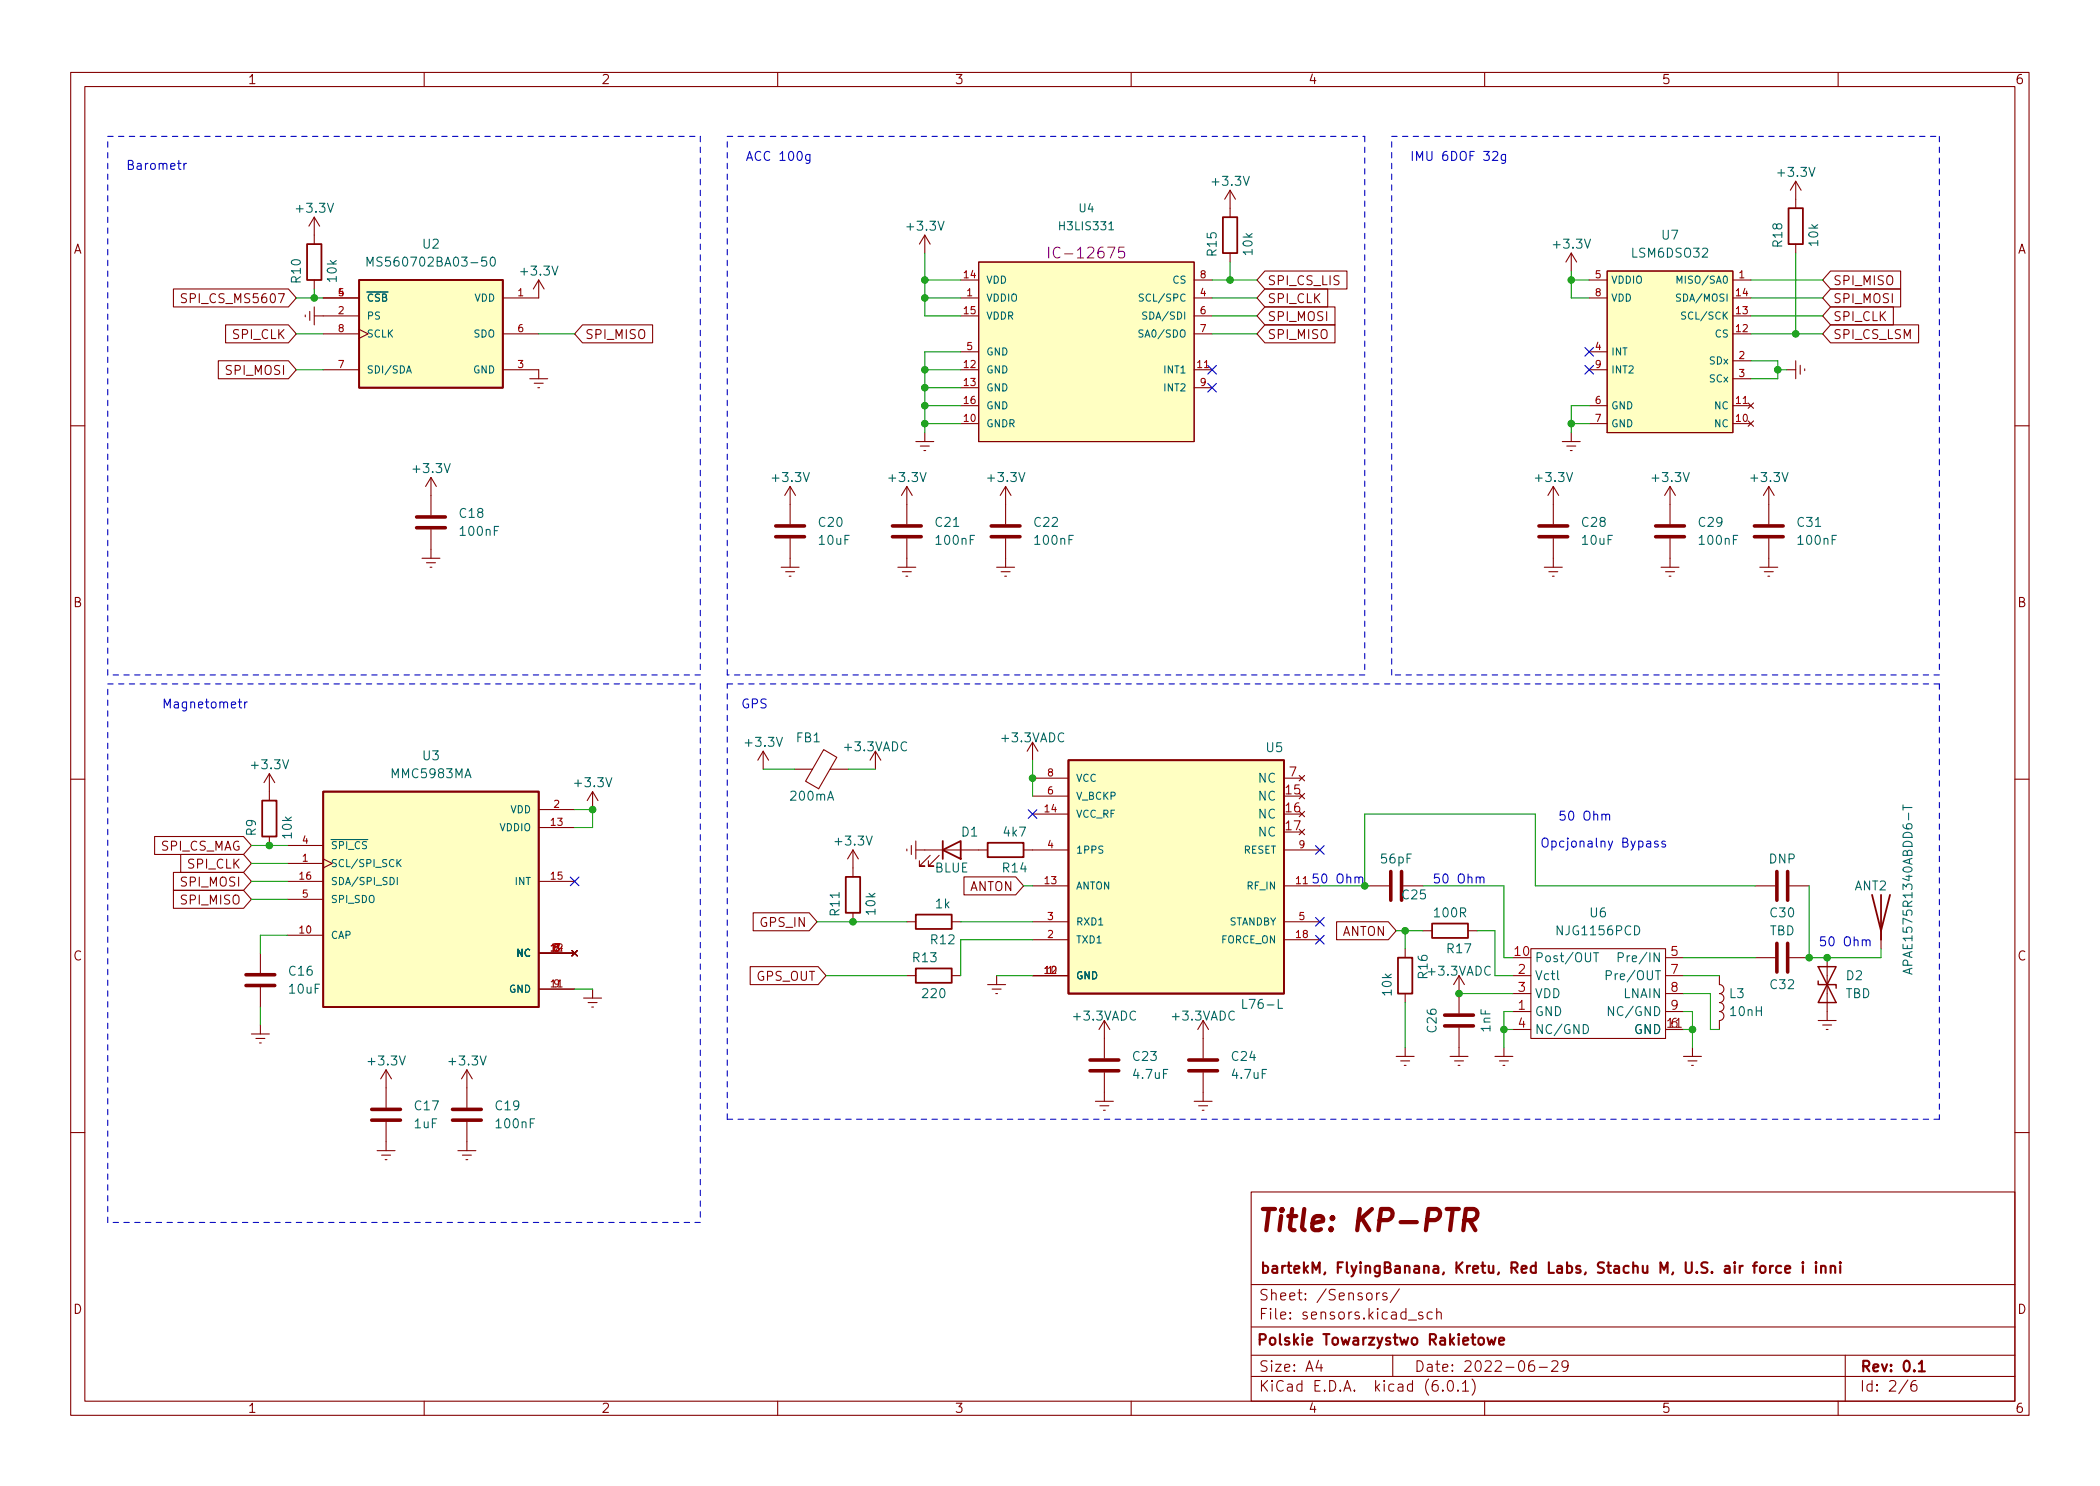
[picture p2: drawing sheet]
<svg xmlns="http://www.w3.org/2000/svg" width="297mm" height="210mm" viewBox="0 0 297 210" stroke-linecap="round" stroke-linejoin="round" font-family="sans-serif">
<g fill="none" stroke="#840000" stroke-width=".15">
<path d="M10 10.2h277v190.1h-277zM12 12.2h273v186.1h-273zM60 10.2v2M110 10.2v2M160 10.2v2M210 10.2v2M260 10.2v2M44.4 30.7l-.7 1.3M44.4 30.7v3.8M44.4 39.6v1.3M44.4 30.7l.8 1.3M76.2 39.6v2.6h-5.1"/>
<path d="M76.2 39.6l-.8 1.3M76.2 39.6l.8 1.3M130.8 33.3v2.5M130.8 33.3l-.8 1.2M130.8 33.3l.8 1.2M135.9 39.6h2.5M138.4 37.1h30.5v25.4h-30.5zM168.9 39.6h2.5M174 26.9v3.8M174 35.8v1.3M174 26.9l-.8 1.3M174 26.9l.8 1.3"/>
<path d="M178.9 38.3h11.6v2.6h-11.6l-1.1-1.3zM222.2 35.8l-.7 1.3M222.2 35.8v2.5M222.2 35.8l.8 1.3M224.8 39.6h2.5M227.3 38.3h17.8v22.9h-17.8zM245.1 39.6h2.5M254 25.6l-.8 1.3M254 25.6v3.9M254 34.5v1.3M254 25.6l.8 1.3M258.9 38.3h9.9v2.6h-9.9l-1.1-1.3z"/>
<path d="M24.5 40.9h16.3l1.1 1.3-1.1 1.2h-16.3zM26.4 41.6h-.5l-.2 .1v.3l.6 .3 .1 .3-.3 .2h-.5M30.9 51h9.9l1.1 1.3-1.1 1.3h-9.9zM31.9 46h8.9l1.1 1.2-1.1 1.3h-8.9zM43.2 44.6v.2M43.8 44.1v1.2M44.4 44.7h6.4M44.4 43.4v2.6M45.7 42.2h5.1M45.7 52.3h5.1M45.7 47.2h5.1M50.8 46.6l1.3 .6-1.3 .7"/>
<path d="M71.1 52.3h5.1v1.3M71.1 47.2h5.1M74.9 53.6h2.6M75.6 54.2h1.2M76.1 54.9h.2M82.4 46h9.9v2.5h-9.9l-1.1-1.3zM135.9 42.2h2.5M135.9 59.9h2.5M135.9 52.3h2.5M135.9 54.9h2.5M135.9 44.7h2.5M135.9 57.4h2.5"/>
<path d="M135.9 49.8h2.5M168.9 42.2h2.5M168.9 52.3h2.5M168.9 54.9h2.5M168.9 44.7h2.5M168.9 47.2h2.5M178.9 40.9h8.9v2.5h-8.9l-1.1-1.2zM178.9 43.4h9.9v2.6h-9.9l-1.1-1.3zM178.9 46h9.9v2.5h-9.9l-1.1-1.3zM224.8 42.2h2.5M224.8 59.9h2.5M224.8 52.3h2.5"/>
<path d="M224.8 57.4h2.5M224.8 49.8h2.5M245.1 42.2h2.5M245.1 59.9h2.5M245.1 44.7h2.5M245.1 57.4h2.5M245.1 47.2h2.5M245.1 53.6h2.5M245.1 51h2.5M247.3 59.6l.7 .7M247.3 57l.7 .8M248 59.6l-.7 .7"/>
<path d="M248 57l-.7 .8M252.7 52.3h1.3M254 51v2.6M254.6 51.7v1.3M255.3 52.2v.2M258.9 40.9h9.9v2.5h-9.9l-1.1-1.2zM258.9 46h12.5v2.5h-12.5l-1.1-1.3zM258.9 43.4h8.9v2.6h-8.9l-1.1-1.3zM10 60.2h2M59.7 79h2.5M60.3 79.6h1.3M61 67.6v5.3"/>
<path d="M61 74.9v4.1M61 67.6l-.8 1.2M61 67.6l.7 1.2M111.8 68.8v5.4M111.8 76.2v4.1M111.8 68.8l-.8 1.3M111.8 68.8l.7 1.3M128.3 68.8v5.4M128.3 76.2v4.1M128.3 68.8l-.8 1.3M128.3 68.8l.7 1.3M129.5 62.5h2.6"/>
<path d="M130.2 63.1h1.2M130.7 63.7h.2M130.8 61.2v1.3M142.2 68.8v5.4M142.2 76.2v4.1M142.2 68.8l-.7 1.3M142.2 68.8l.8 1.3M219.7 68.8v5.4M219.7 76.2v4.1M219.7 68.8l-.8 1.3M219.7 68.8l.8 1.3M221 62.5h2.5"/>
<path d="M221.6 63.1h1.3M222.1 63.7h.3M222.2 61.2v1.3M236.2 68.8l-.7 1.3M236.2 68.8v5.4M236.2 76.2v4.1M236.2 68.8l.8 1.3M250.2 68.8l-.8 1.3M250.2 68.8v5.4M250.2 76.2v4.1M250.2 68.8l.8 1.3M285 60.2h2"/>
<path d="M60.8 80.3h.3M110.5 80.3h2.5M111.1 80.9h1.3M111.6 81.5h.3M127 80.3h2.5M127.6 80.9h1.3M128.1 81.5h.3M141 80.3h2.5M141.6 80.9h1.3M142.1 81.5h.3M218.4 80.3h2.6M219.1 80.9h1.2"/>
<path d="M219.6 81.5h.2M234.9 80.3h2.6M235.6 80.9h1.3M236.1 81.5h.2M248.9 80.3h2.6M249.6 80.9h1.2M250.1 81.5h.2M10 110.2h2M21.9 118.4h12.5l1.2 1.2-1.2 1.3h-12.5zM38.1 109.5l-.8 1.2M38.1 109.5v3.8M38.1 118.4v1.2"/>
<path d="M38.1 109.5l.8 1.2M40.6 119.6h5.1M76.2 117.1h5.1M76.2 114.5h5.1M83.8 112v2.5M83.8 112l-.7 1.3M83.8 112l.8 1.3M107.9 106.3l.8 1.3M107.9 106.3v2.5M107.9 106.3l-.7 1.3M112.4 108.8h2.5M116.5 106.1l1.9 1.1-2.6 4.4-1.9-1.1z"/>
<path d="M117.4 108.8h2.6M123.8 106.3l-.7 1.3M123.8 106.3v2.5M123.8 106.3l.8 1.3M128.9 119.6v1.3M129.5 119v2.5M146 105l-.7 1.3M146 105v2.6M146 105l.8 1.3M146 115.2h5.1M146 112.6h5.1M146 110.1h5.1"/>
<path d="M181.6 110.1h2.5M183.8 112.3l.7 .7M183.8 114.8l.7 .8M183.8 117.3l.7 .8M183.8 109.7l.7 .8M184.5 112.3l-.7 .7M184.5 114.8l-.7 .8M184.5 117.3l-.7 .8M184.5 109.7l-.7 .8M285 110.2h2M24.5 123.4h9.9l1.2 1.3-1.2 1.3h-9.9zM24.5 126h9.9l1.2 1.2-1.2 1.3h-9.9z"/>
<path d="M25.6 120.9h8.8l1.2 1.3-1.2 1.2h-8.8zM36.8 134.9v2.8M36.8 139.7v2.8M40.6 122.2h5.1M40.6 132.3h5.1M40.6 124.7h5.1M40.6 127.2h5.1M45.7 121.5l1.3 .7-1.3 .6M76.2 139.9h5.1M76.2 134.9h5.1M76.2 124.7h5.1M80.9 134.5l.8 .7"/>
<path d="M81.7 134.5l-.8 .7M83.8 139.9v1.3M106.1 136.8h9.6l1.1 1.2-1.1 1.3h-9.6zM106.5 129.2h8l1.1 1.2-1.1 1.3h-8zM120.6 120.3l.8 1.2M120.6 120.3v3.8M120.6 129.2v1.2M120.6 120.3l-.7 1.2M128.3 120.1v.3M128.3 138h1.2M128.3 130.4h1.2M129.5 120.3h10.2"/>
<path d="M131.6 121l-1.6 1.5h.8h-.8v-.7M132.8 121l-1.5 1.5h.8h-.8v-.7M134.6 138h1.3M134.6 130.4h1.3M136.4 124.1h7.3l1.1 1.2-1.1 1.3h-7.3zM139.7 139.3h2.5M140.3 139.9h1.3M141 138v1.3M144.8 120.3h6.3M146 125.3h5.1M146 138h5.1M146 133h5.1"/>
<path d="M146 130.4h5.1M181.6 125.3h5.1M181.6 133h5.1M181.6 130.4h5.1M181.6 120.3h5.1M189.1 130.4h7.3l1.1 1.3-1.1 1.3h-7.3zM193.7 125.3h2.8M198.8 134.2v1.3M201.3 131.7h1.3M206.4 138v5.4M206.4 138l-.8 1.3M206.4 138l.7 1.3"/>
<path d="M207.6 131.7h1.3M214 138h2.5M216.5 134.2h19.1v12.7h-19.1zM235.6 135.5h2.5M235.6 138h2.5M243.2 138v1.3a.64 .64 0 0 1 .6 .6 .64 .64 0 0 1-.6 .7 .64 .64 0 0 1 .6 .6 .64 .64 0 0 1-.6 .7 .64 .64 0 0 1 .6 .6 .64 .64 0 0 1-.6 .6 .64 .64 0 0 1 .6 .7 .64 .64 0 0 1-.6 .6v1.3M248.3 135.5h2.8M248.3 125.3h2.8M253.1 135.5h2.8M253.1 125.3h2.8M258.4 135.5v8.9M266.1 131.7v2.5"/>
<path d="M35.6 146.3h2.5M36.2 146.9h1.3M36.7 147.6h.3M36.8 145v1.3M54.6 151.4v5.3M54.6 158.7v4.1M54.6 151.4l-.8 1.2M54.6 151.4l.8 1.2M66 151.4v5.3M66 158.7v4.1M66 151.4l-.7 1.2M66 151.4l.8 1.2"/>
<path d="M82.5 141.2h2.6M83.2 141.9h1.3M83.7 142.5h.2M140.8 140.6h.3M154.9 155.8h2.6M155.6 156.5h1.2M156.1 157.1h.2M156.2 144.4l-.8 1.3M156.2 144.4v5.3M156.2 151.8v4M156.2 144.4l.8 1.3M168.9 155.8h2.5"/>
<path d="M169.5 156.5h1.3M170.1 157.1h.2M170.2 144.4v5.3M170.2 151.8v4M170.2 144.4l-.8 1.3M170.2 144.4l.7 1.3M197.5 149.5h2.5M198.1 150.1h1.3M198.6 150.7h.3M198.8 140.6v1.3M198.8 148.2v1.3M205.1 149.5h2.5"/>
<path d="M205.7 150.1h1.3M206.2 150.7h.3M206.4 145.4v4.1M211.5 149.5h2.5M212.1 150.1h1.3M212.6 150.7h.3M212.7 148.2v1.3M214 145.7h2.5M214 143.1h2.5M214 140.6h2.5M235.6 145.7h2.5M235.6 143.1h2.5"/>
<path d="M235.6 140.6h2.5M238.1 149.5h2.6M238.8 150.1h1.2M239.3 150.7h.2M239.4 148.2v1.3M257.2 144.4h2.5M257.8 145h1.3M258.3 145.7h.3M10 160.2h2M53.3 162.8h2.6M54 163.4h1.2M54.5 164.1h.2"/>
<path d="M64.8 162.8h2.5M65.4 163.4h1.3M65.9 164.1h.3M177 168.7h108v29.6h-108zM285 160.2h2M60 198.3v2M110 198.3v2M160 198.3v2M177 194.8h108M177 191.8h108M177 187.8h108M177 181.8h108"/>
<path d="M186.5 192.5l-.4 1h1M186.9 193v1M194.7 182.9v1M195.1 182.9l-.2 .1-.2 .2M196.1 183l-.3-.1-.2 .2v.3l.5 .1 .1 .1-.1 .3h-.1h-.4M197 191.8v3M197.9 182.4l-1.3 1.9M199.2 186.8h1.2M201.2 185.7l-.3-.1-.3 .2 .1 .3 .5 .1 .1 .1-.1 .3h-.1h-.5M202.6 185.7l-.5-.1-.2 .3v.4l.1 .3h.1h.5M203.2 185.8a.37 .37 0 0 1 .7 0v.8M203.2 185.1v1.5"/>
<path d="M204.1 196.7v.1h-.1l.1-.1v.1M204.9 195.4a.36 .36 0 0 1 .6 .2 .77 .77 0 0 1-.4 1.2 1 1 0 0 1-.2-1.4zM206.2 196.7l.1 .1h-.1h-.1l.1-.1v.1M206.9 195.8l.4-.5v1.5M206.9 196.8h.8M208.2 195.1a1.72 1.72 0 0 1 0 2.3M210 198.3v2M216.9 192.5a.59 .59 0 0 0-.7 .7v.5l.2 .3h.4l.2-.1 .1-.5-.2-.2-.4-.1-.3 .3M217.7 193.5h1.2M219.5 192.7l.2-.2 .5 .1a.41 .41 0 0 1 .1 .6l-.9 .8h1M221.8 193.2l-.3 .3-.4-.1-.2-.2v-.4l.2-.2 .4-.1 .2 .2a.99 .99 0 0 1-.3 1.3h-.3M260 198.3v2"/>
<path d="M261 191.8v6.5M269.9 195.3l-1.3 1.9M271 195.3a.6 .6 0 0 0-.7 .7v.5l.1 .3h.5l.2-.1 .1-.5-.2-.2-.4-.1-.3 .3"/>
</g>
<g fill="none" stroke="#840000" stroke-width=".3">
<path d="M249 179.2a.41 .41 0 0 1 .4-.1 .41 .41 0 0 1 .3 .3v.4a.41 .41 0 0 1-.4 .3 .41 .41 0 0 1-.4-.3zM250.4 179.1v1M250.8 179.1l-.3 .1-.1 .2M251.9 179.2l-.4-.1-.3 .3v.4l.2 .2 .1 .1 .4-.1M252.5 179.6l.7-.1v-.3l-.5-.1-.2 .2 .1 .7 .1 .1 .5-.1M255 178.6l-.1 .1h.1h.1l-.1-.1v.1M255 179.1v1M256.9 178.6l-.1 .1h.1v-.1v.1M256.9 179.1v1M257.6 179.2a.37 .37 0 0 1 .6 .1v.8M257.6 179.1v1M258.9 179.2a.37 .37 0 0 1 .7 .1v.8"/>
<path d="M258.9 179.1v1M260.3 178.6l-.1 .1h.1h.1l-.1-.1v.1M260.3 179.1v1M210.4 189.3l.3 1 .3-.8 .3 .8 .2-1M212 189.8l.8-.2-.1-.3h-.4l-.3 .2 .1 .7 .2 .1 .4-.1M271.4 193l.4-.5v1.5M271.4 194h.9"/>
</g>
<path d="M204.6 171.1h1.7M207.1 172.6h1.2a.83 .83 0 0 0 .7-.7 .83 .83 0 0 0-.5-.8h-1.2l-.3 3M207.9 172.6l.8 1.5" fill="none" stroke="#840000" stroke-width=".6"/>
<g fill="none" stroke="#840000" stroke-width=".51">
<path d="M58.9 74.7h4.1M58.9 73.1h4.1M109.7 75.9h4.1M109.7 74.4h4.1M126.2 75.9h4.1M126.2 74.4h4.1M140.2 75.9h4.1M140.2 74.4h4.1M217.7 75.9h4M217.7 74.4h4M234.2 75.9h4.1M234.2 74.4h4.1"/>
<path d="M248.2 75.9h4M248.2 74.4h4M34.8 139.4h4.1M34.8 137.9h4.1M196.7 123.3v4.1M198.2 123.3v4.1M251.3 123.3v4.1M251.3 133.5v4M252.9 123.3v4.1M252.9 133.5v4M52.6 158.5h4M52.6 157h4"/>
<path d="M64 158.5h4.1M64 157h4.1M154.2 151.5h4M154.2 150h4M168.1 151.5h4.1M168.1 150h4.1M204.3 143.6h4.1M204.3 145.2h4.1"/>
</g>
<g fill="none" stroke="#840000" stroke-width=".25">
<path d="M43.4 34.5h2.1v5.1h-2.1zM50.8 39.6h20.3v15.3h-20.3zM173 30.7h2v5.1h-2zM253 29.5h2v5h-2zM37.1 113.3h2v5.1h-2zM45.7 112h30.5v30.5h-30.5zM133.3 119v2.5M139.7 119.2h5.1v2.1h-5.1zM151.1 107.6h30.5v33h-30.5zM119.6 124.1h2.1v5.1h-2.1zM129.5 129.4h5.1v2h-5.1zM129.5 137h5.1v2.1h-5.1z"/>
<path d="M133.3 120.3l2.6-1.3v2.5zM197.7 135.5h2.1v5.1h-2.1zM202.6 130.7h5v2h-5zM264.8 126.6l1.3 5.1 1.2-5.1M266.1 126.6v6.4"/>
</g>
<g fill="#ffffc2" stroke="#ffffc2" stroke-width=".14">
<path d="M138.4 37.1h30.5v25.4h-30.5z"/>
<path d="M45.7 112h30.5v30.5h-30.5z"/>
<path d="M227.3 38.3h17.8v22.9h-17.8z"/>
<path d="M50.8 39.6h20.3v15.3h-20.3z"/>
<path d="M151.1 107.6h30.5v33h-30.5z"/>
</g>
<g fill="none" stroke="#006464" stroke-width=".15">
<path d="M51.9 37.7v-1.3l.4 .9 .5-.9v1.3M69.5 36.5l.1-.1a.68 .68 0 0 1 .3 1.1l-.1 .2a.69 .69 0 0 1-.3-1.2zM156.9 32.5h.6M57.5 52.8l.3-1 .4 1M57.6 52.5h.5M161.7 46.7h-.4l-.2 .1v.3l.5 .2 .1 .2-.2 .2-.4-.1M161.7 41.7l-.4-.1-.1 .1v.3l.4 .2 .1 .2-.2 .2h-.4M162.2 44.2l-.4-.1-.1 .1v.3l.4 .2 .1 .3-.2 .2-.4-.1M237.2 40.1v-1l.4 .7 .3-.7v1M237.7 41.7l-.4-.1-.1 .1v.3l.4 .2 .1 .2-.2 .2h-.4M238.4 44.2l-.4-.1-.1 .1v.3l.4 .2 .1 .3-.2 .2-.4-.1M269.2 113.9v.7"/>
<path d="M269.2 114.3h1.2M56.2 124.2v1M56.3 122l.4 .6M56.7 121.6l-.6 .6M220.3 137.3v1.1l.2 .2M225.4 134.8h.7M225.8 134.8v1.3M227.2 138h.6l.1-.2v-.3l-.2-.2h-.5v1.3M228.9 135.5l.6-.1 .1-.2v-.3l-.2-.1h-.5v1.3M270.1 137.1v.6M270.4 137l-1.2 .4 1.2 .4M180.8 141.4v1.3h.6"/>
<path d="M224 145a.64 .64 0 0 1 .7 .6 .64 .64 0 0 1-.7 .6zM228.2 142.4v1.3l-.7-1.3v1.3"/>
</g>
<path d="M148.3 35v1.5M159 35h-.7l-.1 .7 .2-.1h.5l.2 .2-.1 .6-.2 .1h-.4l-.2-.1" fill="none" stroke="#840084" stroke-width=".15"/>
<path d="M257.2 138.8v.5h2.5v.5M257.2 136.8h2.5l-1.3 2.5zM258.4 139.3l1.3 2.6h-2.5z" fill="none" stroke="#840000" stroke-width=".2"/>
<g fill="none" stroke="#0000c2" stroke-width=".15">
<path d="M26 23.1v.9M26.4 23.1l-.3 .1-.1 .2M114.6 21.9v1l-.3 .2h-.3M114.6 21.9h-.4l-.2 .2v.4l.1 .1h.5M211.1 21.5l.2-.1h.3l.2 .1 .1 .3-.1 .2-.7 .7h.8M213 21.9v1l-.3 .2h-.3M213 21.9h-.4l-.3 .2v.4l.2 .1h.5M33.7 99.3h.5M33.9 98.9v1.1v.1l.3 .1M34.6 99.3v.9M35 99.3l-.3 .1-.1 .2M227.1 115.4l.2-.2 .3 .1 .1 .7"/>
<path d="M234.5 119.1l-.3-.1-.2 .2 .1 .2 .4 .1v.3h-.5M235.5 119.1l-.3-.1-.1 .2v.2l.4 .1v.3h-.4M192.2 124.3l.2-.2h.3l.1 .8M209.4 124.3l.1-.2h.3l.1 .8M264 133.2l.1-.2h.3l.1 .8"/>
</g>
<g fill="none" stroke="#0000c2" stroke-width=".15" stroke-dasharray=".8 .8">
<path d="M15.2 19.3h83.9M99.1 19.3v76.2M102.9 19.3h90.1M193 19.3v76.2M196.8 19.3h77.5M274.3 19.3v76.2M15.2 95.5v-76.2M15.2 96.8h83.9M99.1 96.8v76.2M99.1 95.5h-83.9M102.9 96.8h171.4M102.9 95.5v-76.2"/>
<path d="M193 95.5h-90.1M196.8 95.5v-76.2M274.3 96.8v61.6M274.3 95.5h-77.5M102.9 158.4v-61.6M274.3 158.4h-171.4M15.2 173v-76.2M99.1 173h-83.9"/>
</g>
<g fill="none" stroke="#009600" stroke-width=".15">
<path d="M130.8 35.8v8.9h5.1M130.8 39.6h5.1M171.4 39.6h6.4M174 37.1v2.5M222.2 38.3v3.9h2.6M222.2 39.6h2.6M247.6 39.6h10.2M254 35.8v11.4M41.9 47.2h3.8M41.9 42.2h3.8M41.9 52.3h3.8M44.4 40.9v1.3"/>
<path d="M76.2 47.2h5.1M130.8 42.2h5.1M130.8 57.4h5.1M130.8 52.3h5.1M130.8 59.9h5.1M130.8 54.9h5.1M135.9 49.8h-5.1v11.4M171.4 47.2h6.4M171.4 44.7h6.4M171.4 42.2h6.4M222.2 59.9h2.6M224.8 57.4h-2.6v3.8"/>
<path d="M247.6 51h3.9v2.6h-3.9M247.6 47.2h10.2M247.6 44.7h10.2M247.6 42.2h10.2M251.5 52.3h1.2M35.6 119.6h5M81.3 114.5h2.5v2.6h-2.5M107.9 108.8h4.5M120 108.8h3.8M146 107.6v5M35.6 122.2h5M35.6 127.2h5"/>
<path d="M35.6 124.7h5M40.6 132.3h-3.8v2.6M81.3 139.9h2.5M115.6 130.4h12.7M116.8 138h11.5M135.9 130.4h10.1M141 138h5M144.8 125.3h1.2M146 133h-10.1v5M186.7 125.3h7M193 125.3v-10.1h24.2v10.1h31.1M197.5 131.7h3.8"/>
<path d="M198.8 131.7v2.5M201.3 125.3h11.4v10.2h1.3M208.9 131.7h2.6v6.3h2.5M238.1 135.5h10.2M238.1 138h5.1M255.9 125.3v10.2h10.2v-1.3M36.8 142.5v2.5M198.8 141.9v6.3M206.4 140.6h7.6M212.7 145.7h1.3M214 143.1h-1.3v5.1M238.1 143.1h1.3v5.1"/>
<path d="M238.1 140.6h3.8v5.1h1.3M238.1 145.7h1.3"/>
</g>
<g fill="none" stroke="#000084" stroke-width=".15">
<path d="M170.8 51.7l1.3 1.2M170.8 54.2l1.3 1.3M172.1 51.7l-1.3 1.2M172.1 54.2l-1.3 1.3M224.2 51.7l1.2 1.2M224.2 49.2l1.2 1.2M225.4 51.7l-1.2 1.2M225.4 49.2l-1.2 1.2M145.4 114.6l1.3 1.2M146.7 114.6l-1.3 1.2M186.1 119.7l1.2 1.2M187.3 119.7l-1.2 1.2"/>
<path d="M80.7 124.1l1.2 1.2M81.9 124.1l-1.2 1.2M186.1 132.4l1.2 1.2M186.1 129.8l1.2 1.2M187.3 132.4l-1.2 1.2M187.3 129.8l-1.2 1.2"/>
</g>
<g fill="#009600" stroke="#009600" stroke-width=".15">
<circle cx="198.8" cy="131.7" r=".46"/>
<circle cx="206.4" cy="140.6" r=".46"/>
<circle cx="212.7" cy="145.7" r=".46"/>
<circle cx="251.5" cy="52.3" r=".46"/>
<circle cx="222.2" cy="39.6" r=".46"/>
<circle cx="254" cy="47.2" r=".46"/>
<circle cx="222.2" cy="59.9" r=".46"/>
<circle cx="174" cy="39.6" r=".46"/>
<circle cx="130.8" cy="42.2" r=".46"/>
<circle cx="130.8" cy="54.9" r=".46"/>
<circle cx="239.4" cy="145.7" r=".46"/>
<circle cx="258.4" cy="135.5" r=".46"/>
<circle cx="255.9" cy="135.5" r=".46"/>
<circle cx="146" cy="110.1" r=".46"/>
<circle cx="193" cy="125.3" r=".46"/>
<circle cx="120.6" cy="130.4" r=".46"/>
<circle cx="130.8" cy="59.9" r=".46"/>
<circle cx="130.8" cy="52.3" r=".46"/>
<circle cx="130.8" cy="57.4" r=".46"/>
<circle cx="130.8" cy="39.6" r=".46"/>
<circle cx="38.1" cy="119.6" r=".46"/>
<circle cx="83.8" cy="114.5" r=".46"/>
<circle cx="44.4" cy="42.2" r=".46"/>
</g>
<text font-size="4.2" fill="#840000" x="177.6" y="174.2">Title: KP-PTR</text>
<text font-size="2.1" fill="#840084" x="149.3" y="36.6">IC-12675</text>
<g font-size="2.1" fill="#840000">
<text x="178" y="184">Sheet: /Sensors/</text>
<text x="178.1" y="180.2">bartekM, FlyingBanana, Kretu, Red Labs, Stachu M, U.S. air force i inni</text>
<text x="177.6" y="190.3">Polskie Towarzystwo Rakietowe</text>
<text x="178" y="186.7">File: sensors.kicad_sch</text>
<text x="178" y="196.9">KiCad E.D.A. kicad (6.0.1)</text>
<text x="178" y="194.1">Size: A4</text>
<text x="200" y="194.1">Date: 2022-06-29</text>
<text x="263" y="194.1">Rev: 0.1</text>
<text x="263" y="196.9">Id: 2/6</text>
</g>
<g font-size="1.8" fill="#840000">
<text x="35" y="11.9">1</text>
<text x="85" y="11.9">2</text>
<text x="135" y="11.9">3</text>
<text x="185" y="11.9">4</text>
<text x="235" y="11.9">5</text>
<text x="285" y="11.9">6</text>
<text x="10.3" y="35.9">A</text>
<text x="285.3" y="35.9">A</text>
<text x="179.2" y="40.3">SPI_CS_LIS</text>
<text x="259.2" y="40.3">SPI_MISO</text>
<text x="26.6" y="42.9">SPI_CS_MS5607</text>
<text x="33" y="48">SPI_CLK</text>
<text x="82.7" y="48">SPI_MISO</text>
<text x="179.2" y="42.9">SPI_CLK</text>
<text x="179.2" y="45.4">SPI_MOSI</text>
<text x="179.2" y="48">SPI_MISO</text>
<text x="259.2" y="42.9">SPI_MOSI</text>
<text x="259.2" y="48">SPI_CS_LSM</text>
<text x="259.2" y="45.4">SPI_CLK</text>
<text x="32.1" y="53">SPI_MOSI</text>
<text x="10.3" y="85.9">B</text>
<text x="285.3" y="85.9">B</text>
<text x="22.7" y="120.4">SPI_CS_MAG</text>
<text x="25.8" y="125.4">SPI_MOSI</text>
<text x="26.7" y="122.9">SPI_CLK</text>
<text x="25.8" y="128">SPI_MISO</text>
<text x="107.7" y="131.1">GPS_IN</text>
<text x="137.1" y="126.1">ANTON</text>
<text x="10.3" y="135.9">C</text>
<text x="189.8" y="132.4">ANTON</text>
<text x="285.3" y="135.9">C</text>
<text x="107" y="138.8">GPS_OUT</text>
<text x="10.3" y="185.9">D</text>
<text x="285.3" y="185.9">D</text>
<text x="35" y="199.9">1</text>
<text x="85" y="199.9">2</text>
<text x="135" y="199.9">3</text>
<text x="185" y="199.9">4</text>
<text x="235" y="199.9">5</text>
<text x="285" y="199.9">6</text>
</g>
<g font-size="1.8" fill="#0000c2">
<text x="105.4" y="22.8">ACC 100g</text>
<text x="199.4" y="22.8">IMU 6DOF 32g</text>
<text x="17.8" y="24">Barometr</text>
<text x="22.9" y="100.2">Magnetometr</text>
<text x="104.8" y="100.2">GPS</text>
<text x="217.8" y="119.9">Opcjonalny Bypass</text>
<text x="220.3" y="116.1">50 Ohm</text>
<text x="185.4" y="125">50 Ohm</text>
<text x="202.6" y="125">50 Ohm</text>
<text x="257.2" y="133.9">50 Ohm</text>
</g>
<g font-size="1.8" fill="#006464">
<text x="171.7" y="26.3">+3.3V</text>
<text x="251.7" y="25">+3.3V</text>
<text x="42.1" y="30.1">+3.3V</text>
<text x="59.8" y="35.2">U2</text>
<text x="128.5" y="32.6">+3.3V</text>
<text x="219.9" y="35.2">+3.3V</text>
<text x="235.1" y="33.9">U7</text>
<text x="252.1" y="34.9" transform="rotate(-90 252.1 34.9)">R18</text>
<text x="257.2" y="34.7" transform="rotate(-90 257.2 34.7)">10k</text>
<text x="42.5" y="40" transform="rotate(-90 42.5 40)">R10</text>
<text x="47.6" y="39.8" transform="rotate(-90 47.6 39.8)">10k</text>
<text x="53.1" y="37.7">MS560702BA03-50</text>
<text x="73.9" y="39">+3.3V</text>
<text x="172.1" y="36.2" transform="rotate(-90 172.1 36.2)">R15</text>
<text x="177.2" y="36" transform="rotate(-90 177.2 36)">10k</text>
<text x="231" y="36.4">LSM6DSO32</text>
<text x="58.6" y="66.9">+3.3V</text>
<text x="109.4" y="68.2">+3.3V</text>
<text x="125.9" y="68.2">+3.3V</text>
<text x="139.9" y="68.2">+3.3V</text>
<text x="217.4" y="68.2">+3.3V</text>
<text x="233.9" y="68.2">+3.3V</text>
<text x="247.9" y="68.2">+3.3V</text>
<text x="65.1" y="73.3">C18</text>
<text x="65.2" y="75.8">100nF</text>
<text x="115.9" y="74.5">C20</text>
<text x="115.9" y="77.1">10uF</text>
<text x="132.4" y="74.5">C21</text>
<text x="132.5" y="77.1">100nF</text>
<text x="146.4" y="74.5">C22</text>
<text x="146.5" y="77.1">100nF</text>
<text x="223.8" y="74.5">C28</text>
<text x="223.9" y="77.1">10uF</text>
<text x="240.3" y="74.5">C29</text>
<text x="240.5" y="77.1">100nF</text>
<text x="254.3" y="74.5">C31</text>
<text x="254.5" y="77.1">100nF</text>
<text x="59.8" y="107.6">U3</text>
<text x="105.6" y="105.7">+3.3V</text>
<text x="112.7" y="105">FB1</text>
<text x="119.6" y="106.3">+3.3VADC</text>
<text x="141.8" y="105">+3.3VADC</text>
<text x="179.1" y="106.4">U5</text>
<text x="35.8" y="108.8">+3.3V</text>
<text x="55.5" y="110.1">MMC5983MA</text>
<text x="81.5" y="111.4">+3.3V</text>
<text x="111.9" y="113.3">200mA</text>
<text x="178" y="113.3">NC</text>
<text x="178" y="110.7">NC</text>
<text x="36.2" y="118.2" transform="rotate(-90 36.2 118.2)">R9</text>
<text x="41.3" y="118.6" transform="rotate(-90 41.3 118.6)">10k</text>
<text x="118.3" y="119.6">+3.3V</text>
<text x="136" y="118.4">D1</text>
<text x="142" y="118.4">4k7</text>
<text x="178" y="115.8">NC</text>
<text x="178" y="118.4">NC</text>
<text x="132.2" y="123.4">BLUE</text>
<text x="141.9" y="123.4">R14</text>
<text x="195.4" y="122.2">56pF</text>
<text x="250.2" y="122.2">DNP</text>
<text x="262.3" y="126">ANT2</text>
<text x="118.7" y="129.5" transform="rotate(-90 118.7 129.5)">R11</text>
<text x="123.8" y="129.4" transform="rotate(-90 123.8 129.4)">10k</text>
<text x="132.4" y="128.5">1k</text>
<text x="198.4" y="127.2">C25</text>
<text x="203" y="129.8">100R</text>
<text x="224.9" y="129.8">U6</text>
<text x="250.5" y="129.8">C30</text>
<text x="129.2" y="136.1">R13</text>
<text x="131.7" y="133.6">R12</text>
<text x="204.8" y="134.9">R17</text>
<text x="217" y="136.1">Post/OUT</text>
<text x="220.4" y="132.3">NJG1156PCD</text>
<text x="230" y="136.1">Pre/IN</text>
<text x="250.3" y="132.3">TBD</text>
<text x="270.5" y="136.8" transform="rotate(-90 270.5 136.8)">APAE1575R1340ABDD6-T</text>
<text x="40.9" y="138">C16</text>
<text x="41" y="140.6">10uF</text>
<text x="130.6" y="141.2">220</text>
<text x="176.1" y="142.7">L76-L</text>
<text x="196.8" y="140.8" transform="rotate(-90 196.8 140.8)">10k</text>
<text x="201.9" y="138.4" transform="rotate(-90 201.9 138.4)">R16</text>
<text x="202.1" y="138">+3.3VADC</text>
<text x="217" y="143.8">GND</text>
<text x="217" y="138.7">Vctl</text>
<text x="217" y="141.2">VDD</text>
<text x="228" y="138.7">Pre/OUT</text>
<text x="228.1" y="143.8">NC/GND</text>
<text x="229.7" y="141.2">LNAIN</text>
<text x="244.6" y="141.2">L3</text>
<text x="244.8" y="143.8">10nH</text>
<text x="250.5" y="139.9">C32</text>
<text x="261" y="141.2">TBD</text>
<text x="261.2" y="138.7">D2</text>
<text x="152" y="144.4">+3.3VADC</text>
<text x="165.9" y="144.4">+3.3VADC</text>
<text x="203.2" y="146" transform="rotate(-90 203.2 146)">C26</text>
<text x="210.8" y="146" transform="rotate(-90 210.8 146)">1nF</text>
<text x="217" y="146.3">NC/GND</text>
<text x="231.1" y="146.3">GND</text>
<text x="52.3" y="150.7">+3.3V</text>
<text x="63.7" y="150.7">+3.3V</text>
<text x="160.3" y="150.1">C23</text>
<text x="160.4" y="152.6">4.7uF</text>
<text x="174.3" y="150.1">C24</text>
<text x="174.4" y="152.6">4.7uF</text>
<text x="58.7" y="159.6">1uF</text>
<text x="58.7" y="157.1">C17</text>
<text x="70.2" y="157.1">C19</text>
<text x="70.3" y="159.6">100nF</text>
</g>
<g font-size="1.8" fill="#a90000">
<text x="181.9" y="112.4">15</text>
<text x="182.4" y="109.8">7</text>
<text x="181.9" y="114.9">16</text>
<text x="181.9" y="117.5">17</text>
<text x="214.3" y="135.2">10</text>
<text x="214.8" y="137.8">2</text>
<text x="236.4" y="135.2">5</text>
<text x="236.4" y="137.8">7</text>
<text x="214.8" y="142.9">1</text>
<text x="214.8" y="140.3">3</text>
<text x="236.4" y="140.3">8</text>
<text x="236.4" y="142.9">9</text>
<text x="214.8" y="145.4">4</text>
<text x="236.4" y="145.4">6</text>
</g>
<g font-size="1.6" fill="#006464">
<text x="150.1" y="32.6">H3LIS331</text>
<text x="152.7" y="30">U4</text>
</g>
<g font-size="1.4" fill="#a90000">
<text x="47.9" y="41.9">5</text>
<text x="73.3" y="41.9">1</text>
<text x="136.4" y="39.4">14</text>
<text x="136.8" y="41.9">1</text>
<text x="169.8" y="41.9">4</text>
<text x="169.8" y="39.4">8</text>
<text x="225.7" y="39.4">5</text>
<text x="225.7" y="41.9">8</text>
<text x="245.6" y="41.9">14</text>
<text x="246" y="39.4">1</text>
<text x="47.9" y="44.4">2</text>
<text x="47.9" y="47">8</text>
<text x="73.3" y="47">6</text>
<text x="136.4" y="44.4">15</text>
<text x="169.8" y="44.4">6</text>
<text x="169.8" y="47">7</text>
<text x="245.6" y="47">12</text>
<text x="245.6" y="44.4">13</text>
<text x="47.9" y="52.1">7</text>
<text x="73.3" y="52.1">3</text>
<text x="136.4" y="52.1">12</text>
<text x="136.8" y="49.5">5</text>
<text x="169.4" y="52.1">11</text>
<text x="225.7" y="49.5">4</text>
<text x="225.7" y="52.1">9</text>
<text x="246" y="50.8">2</text>
<text x="246" y="53.3">3</text>
<text x="136.4" y="59.7">10</text>
<text x="136.4" y="54.6">13</text>
<text x="136.4" y="57.1">16</text>
<text x="169.8" y="54.6">9</text>
<text x="225.7" y="57.1">6</text>
<text x="225.7" y="59.7">7</text>
<text x="245.6" y="59.7">10</text>
<text x="245.6" y="57.1">11</text>
<text x="148.2" y="112.4">6</text>
<text x="148.2" y="109.8">8</text>
<text x="42.8" y="119.4">4</text>
<text x="78" y="116.8">13</text>
<text x="78.3" y="114.3">2</text>
<text x="147.8" y="114.9">14</text>
<text x="42.4" y="124.5">16</text>
<text x="42.8" y="121.9">1</text>
<text x="78" y="124.5">15</text>
<text x="147.8" y="125.1">13</text>
<text x="148.2" y="120">4</text>
<text x="183.4" y="125.1">11</text>
<text x="183.8" y="120">9</text>
<text x="42.8" y="127">5</text>
<text x="148.2" y="130.2">3</text>
<text x="183.8" y="130.2">5</text>
<text x="42.4" y="132.1">10</text>
<text x="78.3" y="134.6">7</text>
<text x="147.8" y="137.8">12</text>
<text x="148.2" y="137.8">1</text>
<text x="148.2" y="132.7">2</text>
<text x="183.4" y="132.7">18</text>
<text x="78.3" y="139.7">9</text>
</g>
<g font-size="1.4" fill="#006464">
<text x="139.4" y="40.1">VDD</text>
<text x="165.9" y="40.1">CS</text>
<text x="227.8" y="40.1">VDDIO</text>
<text x="237.8" y="40.1">MISO/SA0</text>
<text x="51.8" y="45.2">PS</text>
<text x="51.8" y="42.7">~{CSB}</text>
<text x="51.8" y="47.7">SCLK</text>
<text x="67" y="47.7">SDO</text>
<text x="67.1" y="42.7">VDD</text>
<text x="139.4" y="42.7">VDDIO</text>
<text x="139.4" y="45.2">VDDR</text>
<text x="161.7" y="47.7">SA0/SDO</text>
<text x="161.8" y="42.7">SCL/SPC</text>
<text x="162.2" y="45.2">SDA/SDI</text>
<text x="227.8" y="42.7">VDD</text>
<text x="237.6" y="42.7">SDA/MOSI</text>
<text x="238.4" y="45.2">SCL/SCK</text>
<text x="242.6" y="47.7">CS</text>
<text x="51.8" y="52.8">SDI/SDA</text>
<text x="67" y="52.8">GND</text>
<text x="139.4" y="52.8">GND</text>
<text x="139.4" y="50.3">GND</text>
<text x="164.8" y="52.8">INT1</text>
<text x="227.8" y="50.3">INT</text>
<text x="227.8" y="52.8">INT2</text>
<text x="241.8" y="51.6">SDx</text>
<text x="139.4" y="55.4">GND</text>
<text x="139.4" y="57.9">GND</text>
<text x="164.8" y="55.4">INT2</text>
<text x="227.8" y="57.9">GND</text>
<text x="241.8" y="54.1">SCx</text>
<text x="242.6" y="57.9">NC</text>
<text x="139.4" y="60.4">GNDR</text>
<text x="227.8" y="60.4">GND</text>
<text x="242.6" y="60.4">NC</text>
<text x="152.1" y="113.2">V_BCKP</text>
<text x="152.1" y="110.6">VCC</text>
<text x="70.7" y="117.6">VDDIO</text>
<text x="72.2" y="115.1">VDD</text>
<text x="152.1" y="115.7">VCC_RF</text>
<text x="46.7" y="122.7">SCL/SPI_SCK</text>
<text x="46.7" y="125.2">SDA/SPI_SDI</text>
<text x="46.7" y="120.1">~{SPI_CS}</text>
<text x="72.9" y="125.2">INT</text>
<text x="152.1" y="125.9">ANTON</text>
<text x="152.1" y="120.8">1PPS</text>
<text x="175.9" y="120.8">RESET</text>
<text x="176.5" y="125.9">RF_IN</text>
<text x="46.7" y="127.8">SPI_SDO</text>
<text x="152.1" y="130.9">RXD1</text>
<text x="173.8" y="130.9">STANDBY</text>
<text x="46.7" y="132.8">CAP</text>
<text x="73.1" y="135.4">NC</text>
<text x="152.1" y="133.5">TXD1</text>
<text x="172.7" y="133.5">FORCE_ON</text>
<text x="72" y="140.5">GND</text>
<text x="152.1" y="138.6">GND</text>
</g>
</svg>
